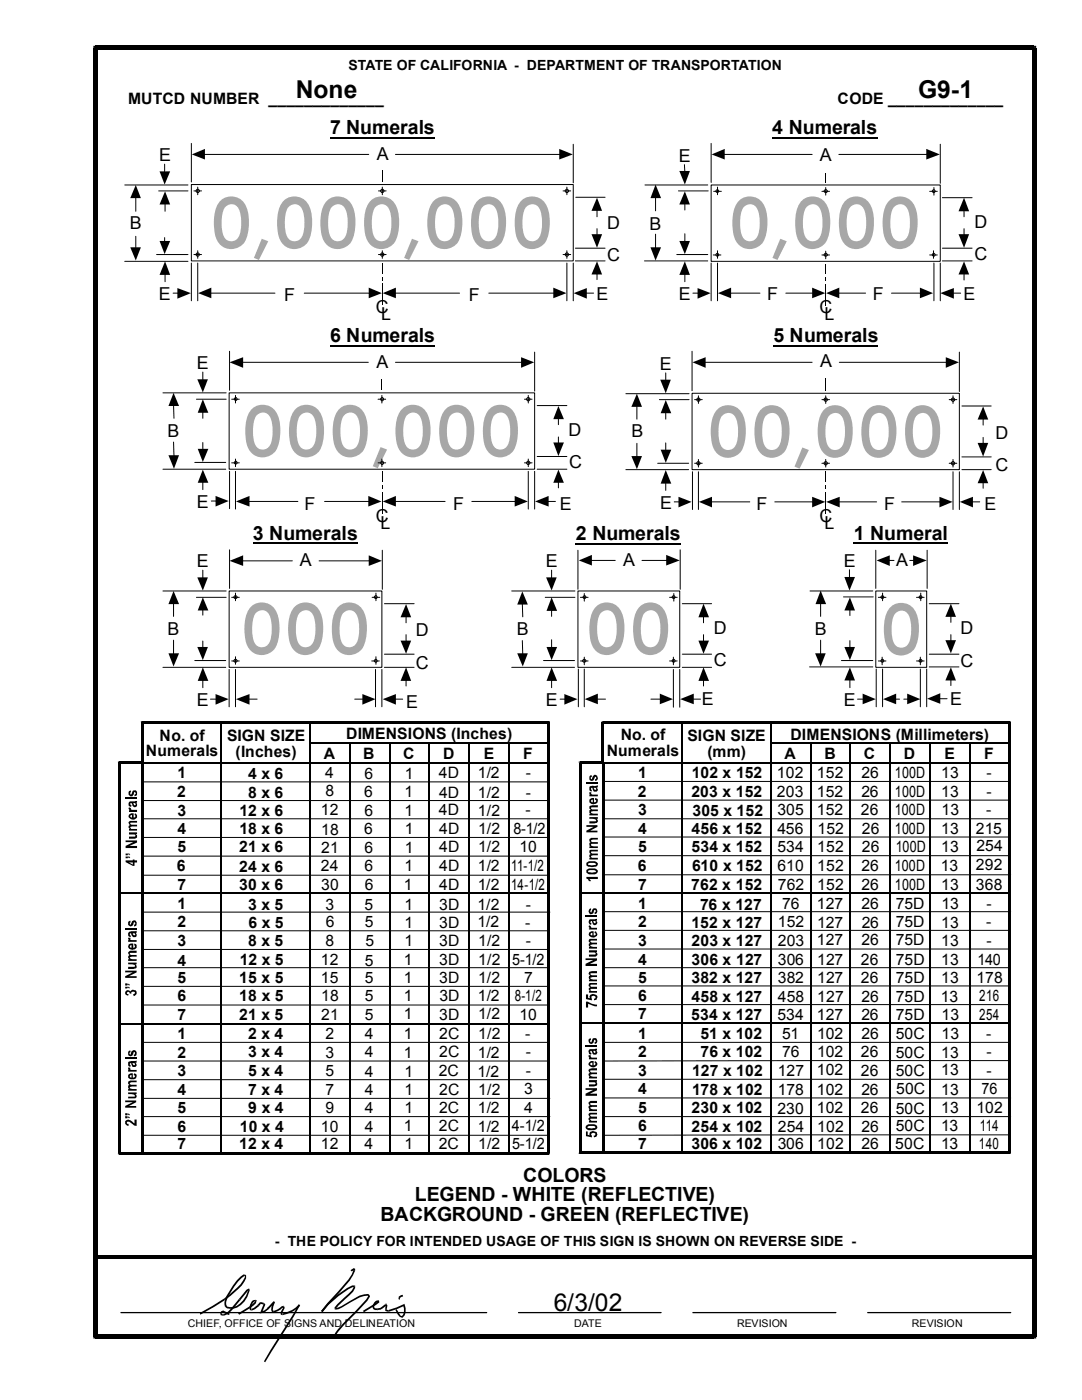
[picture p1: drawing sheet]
<svg xmlns="http://www.w3.org/2000/svg" width="216mm" height="279mm" viewBox="0 0 216 279" stroke-linecap="round" stroke-linejoin="round" font-family="sans-serif">
<g fill="none" stroke="#000" stroke-width=".2">
<path d="M24.9 36.9h12.6M27.1 39.4v2.8M31.7 38.1h5.8M32.9 32.8v1.6M38.2 36.8h76.2v15.3h-76.2zM38.2 28.6v7.7M38.7 38.1h1.5M39.5 37.3v1.6M40.7 30.8h32.9M75.5 38.1h1.5M76.3 37.3v1.6M76.3 34.1v2.2"/>
<path d="M78.9 30.8h32.9M112.4 38.1h1.5M113.1 37.3v1.6M114.4 28.8v7.7M114.9 39.4h5.8M128.7 36.9h12.5M130.8 39.4v2.7M135.4 38.1h5.9M136.6 32.9l.1 1.5M141.9 36.9h45.7v15.3h-45.7zM141.9 28.6v7.8M142.4 38.2h1.5"/>
<path d="M143.2 37.3v1.6M144.4 30.8h17.7M164 38.2h1.5M164.8 37.4v1.5M167.4 30.8h17.6M185.5 38.2h1.5M186.4 37.4v1.5M187.6 28.8v7.8M188 39.5h6M24.9 52.2h12.6M27.1 47.2v2.3M31.2 50.8h6.3"/>
<path d="M32.9 47.4v.9M32.9 40.6v1.6M32.9 54.6v1.6M34.5 58.5h1.1M38.2 52.5v7.5M38.7 50.8h1.5M39.5 52.5v7.5M39.5 50v1.6M42 58.5h12.9M60.7 58.5h13M75.5 50.8h1.5M76.3 50v1.6"/>
<path d="M76.3 52.5v2M76.3 56.6v4.3M78.8 58.5h12.9M97.5 58.5h13.1M112.4 50.8h1.5M113.1 52.5v7.5M113.1 50v1.6M114.4 52.5v7.5M114.8 49.5h5.9M114.8 52.1h5.9M116.9 58.5h1.5M119.1 41.9v1.4"/>
<path d="M119.1 45.6v1.3M119.1 54.6v1.2M128.6 52.1h12.6M130.8 46.7v2.8M135 50.8h6.2M136.7 54.6v1.6M136.7 40.6v1.3M136.7 46.7v1.6M138.3 58.5h1.1M141.9 52.5v7.5M142.3 50.9h1.5M143.2 50v1.6"/>
<path d="M143.2 52.5v7.5M145.7 58.5h5.9M156.8 58.5h5.4M164 50.9h1.5M164.8 50.1v1.5M164.8 56.7v4.3M167.3 58.5h5.4M177.9 58.5h5.8M185.5 50.9h1.5M186.3 50v1.6M186.4 52.5v7.5M187.6 52.5v7.5"/>
<path d="M188 49.5h6M188 52.1h6M190.1 58.5h1.6M192.4 42v1.3M192.4 45.6v1.4M192.4 54.6v1.3M32.5 78.4h12.6M39.2 79.7h5.9M40.5 74.3v1.6M45.7 78.4h61v15.2h-61zM45.8 70.1v7.8M46.2 79.7h1.6"/>
<path d="M47 78.9v1.5M48.3 72.3h25.2M75.4 79.7h1.6M76.2 78.9v1.5M76.2 75.8v2.1M78.9 72.3h25.2M104.6 79.7h1.6M105.4 78.9v1.5M106.7 70.3v7.8M124.9 78.6h12.6M131.6 79.8h5.9M132.8 74.4v1.6"/>
<path d="M138.1 78.5h53.3v15.2h-53.3zM138.1 70.1v7.9M138.6 79.8h1.5M139.4 79v1.5M140.6 72.3h21.5M164 79.8h1.5M164.8 75.4v2.6M164.8 79v1.5M167.5 72.3h21.4M189.4 79.8h1.5M190.2 79v1.5M191.4 70.3v7.8"/>
<path d="M32.5 93.6h12.5M34.6 80.9l.1 2.6M34.6 88.2l.1 2.8M38.9 92.3h6.1M40.5 82.2v1.3M40.5 88.3v1.4M40.5 96.2v1.5M42.2 100h1M45.8 94.1v7.4M46.2 92.4h1.6M47 94.1v7.5M47 91.6v1.5"/>
<path d="M75.4 92.4h1.6M76.2 91.6v1.5M76.3 94.1v2.1M76.3 98.3v4.2M104.6 92.4h1.6M105.4 94.1v7.5M105.4 91.6v1.5M106.7 94.1v7.5M107.2 91.1h5.9M107.2 93.6h5.9M107.2 80.9h5.9M111.4 83.5v1.3"/>
<path d="M111.4 87.2v1.3M111.4 96.2v1.2M124.9 93.7h12.5M127.1 81v2.7M127.1 88.5v2.7M131.2 92.5h6.2M132.8 96.3v1.6M132.8 82.3v1.4M132.8 88.4v1.5M138.2 94.1v7.6M138.6 92.5h1.5M139.4 94.1v7.6"/>
<path d="M139.4 91.7v1.5M164 92.5h1.5M164.8 94.1v2.1M164.8 98.3v4.2M164.8 91.7v1.5M189.4 92.5h1.5M190.2 94.1v7.6M190.2 91.7v1.5M191.4 94.1v7.6M191.9 93.7h5.9M191.9 91.2h5.9M191.9 81h5.9"/>
<path d="M196.2 83.6v1.2M196.2 87.3v1.3M196.2 96.3v1.2M32.5 117.9h12.6M39.2 119.2h5.9M40.5 113.8v1.6M45.7 117.9h30.5v15.3h-30.5zM45.8 109.7v7.7M46.2 119.2h1.6M47 118.4v1.5M48.3 111.9h10M49.5 100.1h9.9"/>
<path d="M63.7 111.9h10M64.8 100.1h8.9M74.3 119.2h1.5M75 118.4v1.5M76.3 109.8v7.8M78.8 100.1h10M94.1 100.1h8.8M102.1 117.9h12.6M108.8 119.2h5.9M109.3 100.1h1.5M110.1 113.8v1.6M115.3 109.8v7.8"/>
<path d="M115.3 117.9h20.3v15.3h-20.3zM115.8 119.2h1.5M116.6 118.4v1.6M117.9 111.8h4.9M128.1 111.8h5M133.6 119.2h1.5M134.5 118.4v1.6M134.5 100.2h1.1M135.7 109.7v7.9M141.9 100.2h7.7M154.6 100.2h7.6M161.6 117.9h12.6"/>
<path d="M167.4 100.2h7.5M168.3 119.1h5.9M169.5 113.7v1.6M174.8 117.9h10.1v15.3h-10.1zM174.8 109.8v7.6M175.3 119.2h1.5M176.1 118.4v1.5M177.4 111.8h1M179.9 100.2h7.7M181.5 111.8h.9M182.9 119.2h1.5M183.7 118.4v1.5"/>
<path d="M185 109.8v7.6M194 100.2h1.5M32.5 133.2h12.5M34.6 120.4v2.6M34.6 127.8v2.8M38.9 131.8h6.1M40.5 121.7v1.1M40.5 127.9v1.4M40.5 135.7v1.5M42 139.5h1.2M45.7 133.6v7.5M46.2 131.9h1.6"/>
<path d="M47 133.6v7.5M47 131.1v1.5M49.5 139.5h1.8M70.8 139.5h1.7M74.2 131.9h1.5M74.9 133.6v7.5M75 131.1v1.5M76.2 133.6v7.5M76.7 120.5h5.9M76.7 133.2h5.9M76.7 130.6h5.9M78.8 139.5h1.5"/>
<path d="M81 123v1.3M81 126.7v1.3M81 135.6v1.3M102.1 133.2h12.5M104.2 120.5l.1 2.6M104.2 127.8l.1 2.8M108.5 131.8h6.1M110.1 135.6v1.6M110.1 121.7v1.3M110.1 127.7v1.6M111.8 139.5h1M115.4 133.5v7.6"/>
<path d="M115.8 131.9h1.5M116.6 131.1v1.6M116.6 133.5v7.6M119.1 139.5h1.7M129.9 139.5h1.9M133.6 131.9h1.5M134.4 131.1v1.6M134.4 133.6v7.5M135.6 133.6v7.5M136.1 130.6h5.9M136.1 120.5h5.9M136.1 133.2h5.9"/>
<path d="M138.2 139.5h1.6M140.4 126.7v1.3M140.4 135.7v1.2M140.4 123v1.3M161.5 133.1h12.7M163.7 120.4v2.6M163.7 127.8v2.8M167.9 131.8h6.3M169.6 135.6v1.6M169.6 121.7v1.2M169.6 127.8v1.5M171.1 139.5h1.2"/>
<path d="M174.8 133.5v7.6M175.3 131.9h1.5M176 131.1v1.6M176.1 133.5v7.6M178.6 139.5h.9M180.3 139.5h.9M182.9 131.9h1.5M183.6 131.1v1.6M183.6 133.5v7.6M184.9 133.5v7.6M185.4 130.6h5.9M185.4 120.5h5.9"/>
<path d="M185.4 133.1h5.9M187.5 139.4h1.5M189.7 122.9v1.3M189.7 126.7v1.2M189.7 135.6v1.2M28.3 156h81.2M28.4 159.8h81.2M120.2 156h81.2M120.3 159.7h81.2M28.4 174.7h81.2M28.4 170.9h81.2M28.4 167.1h81.2"/>
<path d="M28.4 163.4h81.2M120.3 163.4h81.2M120.3 174.6h81.4M120.3 170.8h81.2M120.3 167h81.2M28.4 185.8h81.2M28.4 182h81.3M28.4 189.5h81.1M28.4 193.1h81M28.4 196.9h81M120.3 185.7h81.2M120.4 181.9h81.3"/>
<path d="M120.4 193.1h80.9M120.4 196.8h80.9M120.5 189.4h80.9M28.4 215.5h81M28.4 200.6h81.1M28.4 208h81M28.4 211.8h81.1M28.4 219.2h81.3M120.3 215.4h81M120.3 200.5h81.1M120.4 208h80.9M120.5 219.1h81.2"/>
<path d="M201.4 211.7l-81 .1M28.4 222.8h81.3M28.4 226.6h81.2M120.4 222.8h81.3M201.6 226.5l-81.2 .1"/>
<circle cx="39.5" cy="38.1" r=".33"/>
<circle cx="76.3" cy="38.1" r=".33"/>
<circle cx="113.1" cy="38.1" r=".33"/>
<circle cx="143.1" cy="38.1" r=".29"/>
<circle cx="164.8" cy="38.1" r=".31"/>
<circle cx="186.3" cy="38.1" r=".29"/>
<circle cx="39.5" cy="50.8" r=".33"/>
<circle cx="76.3" cy="50.8" r=".33"/>
<circle cx="113.1" cy="50.8" r=".33"/>
<circle cx="143.1" cy="50.8" r=".29"/>
<circle cx="164.8" cy="50.8" r=".31"/>
<circle cx="186.3" cy="50.8" r=".29"/>
<circle cx="47" cy="79.6" r=".29"/>
<circle cx="76.2" cy="79.7" r=".31"/>
<circle cx="105.4" cy="79.7" r=".33"/>
<circle cx="139.4" cy="79.8" r=".33"/>
<circle cx="164.8" cy="79.8" r=".33"/>
<circle cx="190.2" cy="79.8" r=".33"/>
<circle cx="47" cy="92.3" r=".29"/>
<circle cx="76.2" cy="92.4" r=".31"/>
<circle cx="105.4" cy="92.4" r=".33"/>
<circle cx="139.4" cy="92.5" r=".33"/>
<circle cx="164.8" cy="92.5" r=".33"/>
<circle cx="190.2" cy="92.5" r=".33"/>
<circle cx="47" cy="119.2" r=".31"/>
<circle cx="75" cy="119.2" r=".29"/>
<circle cx="116.6" cy="119.2" r=".29"/>
<circle cx="134.4" cy="119.2" r=".29"/>
<circle cx="176.1" cy="119.2" r=".29"/>
<circle cx="183.7" cy="119.2" r=".29"/>
<circle cx="47" cy="131.9" r=".31"/>
<circle cx="75" cy="131.9" r=".29"/>
<circle cx="116.6" cy="131.9" r=".31"/>
<circle cx="134.4" cy="131.9" r=".29"/>
<circle cx="176.1" cy="131.9" r=".29"/>
<circle cx="183.7" cy="131.9" r=".29"/>
</g>
<g fill="#000">
<path d="M27.1 36.9l1 2.6h-2.1z" fill-rule="evenodd"/>
<path d="M31.8 34.2h2.2l-1.1 2.6z" fill-rule="evenodd"/>
<path d="M38.3 30.8l2.6-1.1v2.1z" fill-rule="evenodd"/>
<path d="M111.6 29.7l2.7 1.1-2.7 1z" fill-rule="evenodd"/>
<path d="M130.8 36.8l1.1 2.7h-2.1z" fill-rule="evenodd"/>
<path d="M135.6 34.1h2.1l-1 2.7z" fill-rule="evenodd"/>
<path d="M142 30.8l2.6-1.1v2.1z" fill-rule="evenodd"/>
<path d="M184.8 29.7l2.7 1.1-2.7 1z" fill-rule="evenodd"/>
<path d="M26 49.4h2.1l-1 2.6z" fill-rule="evenodd"/>
<path d="M31.8 48.1h2.2l-1.1 2.6z" fill-rule="evenodd"/>
<path d="M32.9 38.2l1.1 2.6h-2.2z" fill-rule="evenodd"/>
<path d="M32.9 52.2l1.1 2.7h-2.2z" fill-rule="evenodd"/>
<path d="M35.4 57.5l2.7 1-2.7 1.1z" fill-rule="evenodd"/>
<path d="M39.5 58.5l2.7-1.1v2.1z" fill-rule="evenodd"/>
<path d="M73.6 57.4l2.6 1.1-2.6 1z" fill-rule="evenodd"/>
<path d="M76.4 58.5l2.6-1.1v2.1z" fill-rule="evenodd"/>
<path d="M110.4 57.4l2.6 1.1-2.6 1z" fill-rule="evenodd"/>
<path d="M114.5 58.5l2.6-1v2.1z" fill-rule="evenodd"/>
<path d="M118 46.7h2.1l-1 2.7z" fill-rule="evenodd"/>
<path d="M119.1 52.2l1 2.6h-2.1z" fill-rule="evenodd"/>
<path d="M119.1 39.5l1 2.6h-2.1z" fill-rule="evenodd"/>
<path d="M129.8 49.4h2.1l-1.1 2.6z" fill-rule="evenodd"/>
<path d="M136.7 52.2l1 2.7h-2.1z" fill-rule="evenodd"/>
<path d="M135.6 48.1h2.1l-1 2.6z" fill-rule="evenodd"/>
<path d="M136.7 38.2l1 2.6h-2.1z" fill-rule="evenodd"/>
<path d="M139.2 57.5l2.6 1-2.6 1.1z" fill-rule="evenodd"/>
<path d="M143.3 58.5l2.6-1.1v2.1z" fill-rule="evenodd"/>
<path d="M162.1 57.4l2.6 1.1-2.6 1z" fill-rule="evenodd"/>
<path d="M164.8 58.5l2.7-1.1v2.1z" fill-rule="evenodd"/>
<path d="M183.6 57.4l2.6 1.1-2.6 1z" fill-rule="evenodd"/>
<path d="M187.6 58.5l2.7-1v2.1z" fill-rule="evenodd"/>
<path d="M191.3 46.7h2.1l-1 2.7z" fill-rule="evenodd"/>
<path d="M192.4 52.2l1 2.6h-2.1z" fill-rule="evenodd"/>
<path d="M192.4 39.5l1 2.7h-2.1z" fill-rule="evenodd"/>
<path d="M39.4 75.7h2.1l-1 2.6z" fill-rule="evenodd"/>
<path d="M45.8 72.3l2.7-1v2.1z" fill-rule="evenodd"/>
<path d="M104 71.3l2.6 1-2.6 1.1z" fill-rule="evenodd"/>
<path d="M131.7 75.8h2.2l-1.1 2.7z" fill-rule="evenodd"/>
<path d="M138.2 72.3l2.6-1v2.1z" fill-rule="evenodd"/>
<path d="M188.7 71.3l2.6 1-2.6 1.1z" fill-rule="evenodd"/>
<path d="M34.6 78.4l1.1 2.6h-2.1z" fill-rule="evenodd"/>
<path d="M33.6 90.8h2.1l-1 2.8z" fill-rule="evenodd"/>
<path d="M39.5 89.6h2.1l-1.1 2.6z" fill-rule="evenodd"/>
<path d="M40.5 79.7l1.1 2.7h-2.1z" fill-rule="evenodd"/>
<path d="M40.5 93.7l1.1 2.7h-2.1z" fill-rule="evenodd"/>
<path d="M43 99l2.6 1-2.6 1.1z" fill-rule="evenodd"/>
<path d="M110.4 88.3h2.1l-1.1 2.7z" fill-rule="evenodd"/>
<path d="M111.4 93.7l1.1 2.7h-2.1z" fill-rule="evenodd"/>
<path d="M111.4 81l1.1 2.7h-2.1z" fill-rule="evenodd"/>
<path d="M126 91h2.1l-1 2.6z" fill-rule="evenodd"/>
<path d="M127.1 78.6l1 2.6h-2.1z" fill-rule="evenodd"/>
<path d="M132.8 93.8l1.1 2.7h-2.1z" fill-rule="evenodd"/>
<path d="M131.8 89.7h2.1l-1.1 2.7z" fill-rule="evenodd"/>
<path d="M132.8 79.8l1.1 2.7h-2.1z" fill-rule="evenodd"/>
<path d="M195.1 88.4h2.1l-1 2.7z" fill-rule="evenodd"/>
<path d="M196.2 93.8l1 2.6h-2.1z" fill-rule="evenodd"/>
<path d="M196.2 81.1l1 2.6h-2.1z" fill-rule="evenodd"/>
<path d="M39.4 115.2h2.1l-1 2.7z" fill-rule="evenodd"/>
<path d="M45.8 111.9l2.7-1.1v2.1z" fill-rule="evenodd"/>
<path d="M47.1 100.1l2.7-1.1v2.1z" fill-rule="evenodd"/>
<path d="M73.5 99l2.6 1.1-2.6 1z" fill-rule="evenodd"/>
<path d="M73.6 110.8l2.6 1.1-2.6 1z" fill-rule="evenodd"/>
<path d="M76.4 100.1l2.6-1.1v2.1z" fill-rule="evenodd"/>
<path d="M102.7 99l2.6 1.1-2.6 1z" fill-rule="evenodd"/>
<path d="M106.8 100.1l2.7-1.1v2.1z" fill-rule="evenodd"/>
<path d="M109 115.2h2.1l-1 2.7z" fill-rule="evenodd"/>
<path d="M115.5 111.8l2.6-1.1v2.2z" fill-rule="evenodd"/>
<path d="M132.9 110.7l2.7 1.1-2.7 1.1z" fill-rule="evenodd"/>
<path d="M135.4 99.1l2.6 1.1-2.6 1.1z" fill-rule="evenodd"/>
<path d="M139.4 100.2l2.7-1.1v2.2z" fill-rule="evenodd"/>
<path d="M162.1 99.1l2.6 1.1-2.6 1.1z" fill-rule="evenodd"/>
<path d="M164.8 100.2l2.8-1.1v2.2z" fill-rule="evenodd"/>
<path d="M168.5 115.1h2.1l-1.1 2.8z" fill-rule="evenodd"/>
<path d="M174.9 111.8l2.6-1v2.1z" fill-rule="evenodd"/>
<path d="M182.2 110.8l2.7 1-2.7 1.1z" fill-rule="evenodd"/>
<path d="M187.5 99.1l2.6 1.1-2.6 1.1z" fill-rule="evenodd"/>
<path d="M191.5 100.2l2.6-1.1v2.2z" fill-rule="evenodd"/>
<path d="M33.6 130.4h2.1l-1.1 2.6z" fill-rule="evenodd"/>
<path d="M34.6 117.9l1.1 2.7h-2.1z" fill-rule="evenodd"/>
<path d="M39.4 129.1h2.1l-1 2.6z" fill-rule="evenodd"/>
<path d="M40.5 119.2l1.1 2.6h-2.1z" fill-rule="evenodd"/>
<path d="M40.5 133.2l1.1 2.7h-2.1z" fill-rule="evenodd"/>
<path d="M43 138.5l2.6 1-2.6 1.1z" fill-rule="evenodd"/>
<path d="M47.1 139.5l2.7-1v2.1z" fill-rule="evenodd"/>
<path d="M72.3 138.5l2.6 1-2.6 1.1z" fill-rule="evenodd"/>
<path d="M76.4 139.5l2.6-1v2.1z" fill-rule="evenodd"/>
<path d="M81 120.6l1 2.6h-2.1z" fill-rule="evenodd"/>
<path d="M79.9 127.8h2.1l-1 2.7z" fill-rule="evenodd"/>
<path d="M81 133.2l1 2.7h-2.1z" fill-rule="evenodd"/>
<path d="M104.2 118l1.1 2.6h-2.1z" fill-rule="evenodd"/>
<path d="M103.2 130.4h2.1l-1 2.6z" fill-rule="evenodd"/>
<path d="M110.1 133.2l1.1 2.7h-2.1z" fill-rule="evenodd"/>
<path d="M109.1 129.1h2.1l-1.1 2.6z" fill-rule="evenodd"/>
<path d="M110.1 119.2l1.1 2.7h-2.1z" fill-rule="evenodd"/>
<path d="M112.6 138.5l2.6 1-2.6 1.1z" fill-rule="evenodd"/>
<path d="M116.7 139.5l2.6-1.1v2.1z" fill-rule="evenodd"/>
<path d="M131.7 138.4l2.6 1.1-2.6 1z" fill-rule="evenodd"/>
<path d="M135.7 139.5l2.7-1.1v2.1z" fill-rule="evenodd"/>
<path d="M139.4 127.8h2.1l-1.1 2.7z" fill-rule="evenodd"/>
<path d="M140.4 133.2l1.1 2.7h-2.1z" fill-rule="evenodd"/>
<path d="M140.4 120.5l1.1 2.7h-2.1z" fill-rule="evenodd"/>
<path d="M162.6 130.4h2.2l-1.1 2.6z" fill-rule="evenodd"/>
<path d="M163.7 117.9l1.1 2.7h-2.1z" fill-rule="evenodd"/>
<path d="M169.6 133.2l1 2.6h-2.1z" fill-rule="evenodd"/>
<path d="M168.5 129.1h2.1l-1 2.6z" fill-rule="evenodd"/>
<path d="M169.6 119.2l1 2.6h-2.1z" fill-rule="evenodd"/>
<path d="M172.1 138.4l2.7 1.1-2.7 1z" fill-rule="evenodd"/>
<path d="M176.2 139.5l2.6-1.1v2.1z" fill-rule="evenodd"/>
<path d="M181 138.4l2.6 1.1-2.6 1z" fill-rule="evenodd"/>
<path d="M185 139.4l2.6-1.1v2.2z" fill-rule="evenodd"/>
<path d="M188.6 127.8h2.2l-1.1 2.6z" fill-rule="evenodd"/>
<path d="M189.7 133.2l1.1 2.6h-2.2z" fill-rule="evenodd"/>
<path d="M189.7 120.5l1.1 2.6h-2.2z" fill-rule="evenodd"/>
</g>
<g fill="#000">
<path d="M18.6 9.1h.4v.9l.5-.4h-.9zM19 9.1h187.3v.9h-187.3zM206.3 9.1h.5v.5h-.9l.4 .4zM164.7 34.5h.1v1.9h-.1zM76.2 55.2h.2v.8h-.2zM164.7 55.3h.1v.7h-.1zM164.7 52.7h.1v1.9h-.1zM76.2 96.9h.2v.7h-.2zM164.7 96.9h.1v.7h-.1zM23.5 152h.3v.5l.2-.3h-.5zM23.8 152h4.6v.5h-4.6zM25.7 157.9l.4-.2v.9l.1-.1 .3-.7 .6-.1 .2 .4v.7l-.5 .1v-.3l.3-.3-.2-.2-.1 .1a.72 .72 0 0 1-.8 .7l-.3-.3z"/>
<path d="M28.1 144.2h.5v8h-.5zM28.1 143.9h.3v.5l.2-.2h-.5zM28.4 143.9h81.1v.5h-81.1zM28.4 152l-.3 .2h.5v.3h-.2zM109.5 143.9h.2v.3h-.5l.3 .2zM115.5 152h.2v.5l.3-.3h-.5zM115.7 152h4.6v.5h-4.6zM117.7 154.9l.3-.2 .1 .3-.2 .3 .1 .2 .1-.1a.73 .73 0 0 1 .9-.7l.1 .1 .2 .6-.5 .5-.1-.4 .3-.1v-.3l-.3-.1a.95 .95 0 0 1-.6 .9l-.5-.4zM117.6 158.2h.4l-.1 .1 .3 .3h1.1v.3h-1.7v-.3h.3l-.3-.1zM120.1 143.9h.2v.5l.3-.2h-.5zM120.1 144.2h.5v8h-.5zM120.3 152l-.2 .2h.5v.3h-.3z"/>
<path d="M120.3 143.9h81.1v.5h-81.1zM201.4 143.9h.3v.3h-.5l.2 .2zM25.7 164.1l.2-.3h1.4v.4l-1.3 .1v.1l.2 .2h1.1v.3l-1.3 .1 .2 .4h1.1v.4h-1.6v-.4h.2l-.2-.2v-.3l.2-.2zM25.1 167.7h2.2v.4l-1.5 .7h1.5v.4h-2.2v-.4l1.5-.7h-1.5zM25.7 166.1h1.6v.4h-.2l.2 .2v.4l-.4 .3h-1.2v-.4l1.3-.1v-.3l-.2-.1h-1.1zM25.7 161.1l.5 .2-.1 .2 .2 .1h1v.5h-1.6v-.4h.2l-.2-.3zM117.7 169.7l1.6-.1v.3l-1.4 .1v.2l.3 .1h1.1v.4h-.9l-.5 .2 .2 .3h1.2v.3h-1.7v-.3h.3l-.3-.2v-.4l.3-.2-.3-.2zM117.7 167.4l.2-.2h1.4v.4h-1l-.4 .1v.2l.3 .2h1.1v.3l-1.4 .1v.2l.2 .1 1.2 .1v.3h-1.7v-.3h.3l-.3-.2v-.5l.3-.1-.3-.2zM117.7 160.9l.5-.2h1.1v.4l-1.4 .1v.2l.3 .1h1.1v.4l-1.4 .1v.2l.2 .1 1.2 .1v.3h-1.7v-.3h.3l-.3-.2v-.5l.3-.2-.3-.1zM117 164.7h2.2v.3l-1.4 .8h1.4v.3h-2.2v-.3l1.4-.8h-1.4zM117.6 163.1h1.7v.3h-.3l.3 .3v.3a1.89 1.89 0 0 1-1.7 .3v-.4l1.4-.1-.3-.3-1.1-.1zM117 175h2.3v.4h-1.7l.3 .5h-.4l-.2-.4-.3-.2z"/>
<path d="M25.6 190.1l.4-.4h1.3v.5h-1.4v.2l.3 .2h1.1v.3l-1.4 .1 .2 .3 1.2 .1v.4h-1.7v-.4h.2a.47 .47 0 0 1-.2-.4 .47 .47 0 0 1 .2-.4zM25 198l.3-.4 .8 .3a.65 .65 0 0 1 .6-.4 .65 .65 0 0 1 .6 .5v.4l-.6 .4-.1-.4 .3-.2a.34 .34 0 0 0-.4-.3 .34 .34 0 0 0-.3 .4h-.3l-.2-.3h-.2l-.2 .3 .4 .1-.1 .3-.6-.3zM25.7 183.9l.3-.2 .1 .4-.2 .1v.3h.2a.73 .73 0 0 1 .8-.8h.2a.78 .78 0 0 1-.1 1.1l-.2 .1v-.3l.2-.3-.1-.2h-.1a.88 .88 0 0 1-.7 .8l-.5-.3zM25 193.7h2.3v.4l-1.6 .7h1.6v.4h-2.3v-.4l1.5-.7h-1.5zM25.6 192.1h1.7v.3h-.3l.3 .4v.3l-.6 .3h-1.1v-.4l1.3-.1v-.3l-.1-.1-1.2-.1zM25.6 187.2h.5l-.1 .3 .2 .1h1.1v.4h-1.7v-.4h.2l-.1-.1zM117.7 196.2h1.4v.3h-1.2l-.1 .2 .1 .2h1.2v.5h-1.2l-.1 .1 .2 .3h1.1v.3h-1.6v-.3h.3l-.4-.4 .4-.4-.4-.4zM117.7 193.9l1.4-.1v.4h-1.2l-.1 .2 .3 .2h1v.4h-.8l-.5 .2 .1 .1 .5 .2h.7v.3h-1.6v-.3h.3l-.4-.4 .4-.5-.4-.3zM117.7 187.4h1.4v.3h-1.2l-.1 .2 .3 .2h1v.4h-.8l-.4 .1-.1 .1a1.41 1.41 0 0 0 1.3 .3v.3h-1.6v-.3h.3l-.4-.4 .1-.3 .3-.1-.4-.4zM116.9 198.5h.4v.6l.4 .1a.67 .67 0 0 1 .2-.7 .67 .67 0 0 1 .8 0 .6 .6 0 0 1 .5 .6 .6 .6 0 0 1-.7 .5v-.3l.4-.2-.2-.3-.3-.1-.4 .2 .1 .7-1.2-.2zM117.6 181.4l.3-.1-.1 .6 .1 .2 .1-.1a.67 .67 0 0 1 1-.6l.2 .5-.2 .4-.3 .2-.1-.4 .3-.2v-.2l-.2-.1-.2 .1-.1 .4a.54 .54 0 0 1-.7 .3 .54 .54 0 0 1-.2-.8zM116.8 191.3h2.3v.4l-1.4 .7h1.4v.4h-2.3v-.4l1.6-.8h-1.6z"/>
<path d="M117.5 189.7h1.6v.3h-.2l.3 .3v.3l-.4 .3h-1.3v-.4l1.4-.1-.3-.3h-1.1zM117.5 184.7l.4 .1v.1l.2 .3h1v.3h-1.6v-.2h.3l-.4-.4zM25.7 215.8l.3-.2h1.3v.4h-1.1l-.3 .2v.1l.3 .2h1.1v.3l-1.4 .1v.3l.2 .1h1.2v.4h-1.7v-.4h.2l-.2-.1v-.5l.2-.2-.2-.2zM25.7 209.8l.3-.2 .1 .4-.3 .1 .2 .4a.77 .77 0 0 1 1.1-.8l.2 .3v.4l-.1 .3-.4 .1-.1-.3 .2-.1v-.4h-.2a.95 .95 0 0 1-.6 .8l-.5-.3zM25.6 218h1.7v.4h-.3l.3 .3v.2l-.3 .3h-1.4v-.3l1.3-.1-.2-.4h-1.1zM25.6 213.1h.4v.3l.2 .1h1.1v.4h-1.7v-.4h.2l-.2-.1zM116.9 199.9h.4l.8 .4 1 .2v.3h-.4l-1.4-.5v.8h-.4zM117.4 213.5a1.89 1.89 0 0 1 1.7-.3v.4l-1.3 .1v.2l.2 .1h1.1v.4h-.9l-.4 .1v.1a1.41 1.41 0 0 0 1.3 .3v.3h-1.6v-.3h.2a.45 .45 0 0 1-.2-.7l.2-.1zM117.5 207.3l.4-.1v.3l-.1 .1v.3l.1 .1 .4-.7h.7l.2 .5-.2 .4-.3 .2-.1-.4 .3-.2-.3-.3a.88 .88 0 0 1-.7 .9 .7 .7 0 0 1-.4-1.1zM116.8 217.2h2.3v.4l-1.4 .7h1.4v.4h-2.3v-.4l1.6-.8h-1.6zM117.5 215.6h1.6v.3h-.2a.5 .5 0 0 1 .2 .6 .5 .5 0 0 1-.6 .3h-1v-.4h1.2l.2-.2-.3-.2h-1.1zM117.4 210.7h.5v.1l.2 .3h1v.3h-1.6v-.3h.2l-.2-.1z"/>
<path d="M23.5 152.2h.5v77.9h-.5zM23.8 229.9h85.7v.5h-85.7zM23.5 230.1h.5l-.2-.2v.5h-.3zM25 223.8l.3-.3a1.59 1.59 0 0 1 1.5 .7v-.8h.5v1.3l-.5-.1a1.59 1.59 0 0 0-1.4-.7l-.1 .3 .4 .1v.4l-.4-.1-.3-.3zM25 219.6h2.2v.4l-1.5 .7h1.5v.4h-2.2v-.4l1.5-.7h-1.5zM28.2 152.2h.5v77.8h-.5zM109.2 144.2h.5v85.9h-.5zM109.5 229.9l-.3 .2h.5v.3h-.2zM115.5 152.2h.5v77.8h-.5zM115.5 230h.5l-.3-.2v.5h-.2zM115.7 229.8h85.7v.5h-85.7zM117.4 222.3l.3-.2h1.4v.3l-1.3 .1v.2l.2 .1h1.1v.5l-1.3 .1 .2 .3h1.1v.3h-1.6v-.3h.2l-.3-.3v-.2l.3-.3z"/>
<path d="M117.4 220l.5-.3h1.2v.4l-1.3 .1v.2l.2 .2h1.1v.3l-1.3 .1 .2 .3 1.1 .1v.3h-1.6v-.3h.2l-.3-.3v-.3l.3-.2zM116.9 225.8h.4v.7l.4 .1a.58 .58 0 0 1 0-.7 .58 .58 0 0 1 .7-.2 .74 .74 0 0 1 .8 .7l-.2 .4-.5 .2-.1-.3 .4-.2a.43 .43 0 0 0-.4-.4 .43 .43 0 0 0-.5 .3l.2 .6-1.2-.3zM120.1 152.2h.6v77.8h-.6zM201.2 144.2h.5v85.8h-.5zM201.4 229.8l-.2 .2h.5v.3h-.3zM19 250.5h187.3v.7h-187.3zM48.9 254.5h.2a3.7 3.7 0 0 1-1.5 2.7l-2.6 2.2-.3-.2a13 13 0 0 0 4.2-4.3zM44.7 259.2l.3 .2zM47.7 259.2l.2 .3-1.6 2-.7 .7-.8 .4-.2-.3 .7-.3 .8-.8zM47.7 259.2l.2 .3zM48 254.8l.6-.5 .4 .1v.3l-.1-.1a10.1 10.1 0 0 0-3.8 5.2l.1 .8-.3 .1-.1-.9a12.9 12.9 0 0 1 3.2-5zM48.9 254.5h.2l-.1-.1v.3z"/>
<path d="M49.2 257.4l.5-.3 .2 .5h-.4l.2-.2-.3 .2-1.5 1.9-.2-.3zM49.5 257.5l.4 .1h-.1zM50.2 259.8l.3-.3 .4-.1 .2 .3a1.23 1.23 0 0 0-.9 1.5l-.1 .3h-.2l-.1-.4 .1-.7zM50.9 259.4l.2 .3h-.3l.3-.3zM51.8 259.9l.2-.1-.1 .4h.2zM52 259.8l.7 .2-.1 .3-.7-.1zM54.5 259.8h.4h-.4l.3 .2zM54.5 259.8h.4l-.5 1.6 .3 .3-.3 .3-.3-.6zM69.9 253.5l.7-.4 .3 .1v.4h-.4v-.4l.2 .2-.5 .3zM70.7 256.5h.2v.2h-.4l.2 .2zM70.5 253.5l.4 .1-1.1 2-5.5 6.3-.2-.3 5.4-6.2 .7-1.1zM70.5 253.5l.4 .1z"/>
<path d="M70.5 256.7h.4v.3a14 14 0 0 1-3.3 3.5l-.5 .5v.2h-.3l-.1-.2a12.1 12.1 0 0 1 2.8-2.8l.7-.6zM73.5 258.2l.3 .5-.5 .9-2 2.2a18.9 18.9 0 0 0-4.4 4.9l-.3-.2 .7-1.1 5.8-6.1 .4-.6zM73.5 258.2l-.1 .4zM75.3 259.5h.1l.1 .3zM74.7 259.9l.6-.4 .2 .3a1.08 1.08 0 0 0-.7 1.2l.5 .1v.4a.73 .73 0 0 1-.8-.2 .73 .73 0 0 1-.2-.8zM79.6 258.7l.2 .2v.5l-.3-.2zM79.6 258.7l.7-.3 .1 .3-.6 .3zM79.6 258.7l.2 .3zM18.6 9.6h.9v257.1h-.9zM19 266.3h187.3v.8h-187.3zM18.6 266.7h.9l-.5-.4v.8h-.4zM39.9 262l4.8-2.8 .3 .2-5 3z"/>
<path d="M44.5 261.5l1.3 .6-.1 .4-1.3-.6zM44.5 261.5l-.1 .4zM44.1 261.7l.4-.2v.4l-.3 .1 .2 .3h.3v.3l-.7-.1-.1-.5zM44.6 262.3l.2 .3zM44.9 260.7l.2-.2 .1 .1zM45.1 260.5a2 2 0 0 0 2.7-.3l.7-.7 .6-.9 .4-1.1 .3 .1a4.1 4.1 0 0 1-3.9 3.6l-.6-.1-.4-.3zM47.5 262.1l2.2-1.3 .3 .2-2.2 1.4zM49.7 260.8l1.3-1.1h-.2l.3-.3 .1 .1-.1 .6-.5 .4-.6 .5zM49.7 260.8l.3 .2zM50.2 261.2l.1 .3h-.2zM50.2 261.2l1.2-.8 .2 .3-1.3 .8zM51.8 259.9l.3 .3-.5 .5-.2-.3z"/>
<path d="M51.4 260.4l.2 .3zM52 261.8l.3 .1-.1-.2v.3l-.4 .1zM52.2 261.7l.5-.2 .8-.6 .1 .4-.8 .6-.6 .1zM52.7 260v.1l-.2 .2zM52.7 260.1l.2 .3-.6 1.5-.3-.1 .5-1.5zM54.5 259.8l.3 .2-1.2 1.3-.3-.3zM53.3 261l.2-.1 .1 .4zM54.6 261.6l.1 .4h-.2zM54.6 261.6l2-1v.3l-.3 .1-.9 .7-.7 .3zM56.4 262.1l-.1 .4zM56.4 262.1a5.6 5.6 0 0 0 3.2-1.8l.3 .3a6.1 6.1 0 0 1-3.5 1.9zM56.6 260.6l.1 .2-.3 .1h.2z"/>
<path d="M56.4 260.9l.3-.1 .1 .2-.5 1v.5l-.3-.1v-.4l.5-1zM59.6 260.3l.3 .3zM59.6 260.3l.3 .2-1.3 2.3-5.7 9.1-.2-.2 1.2-2.2zM65.3 260.2l2-1.8 2-1.4 1-.5h.4v.4h-.3a18 18 0 0 0-6.1 5l-.2-.3zM64.1 261.6l.2 .3zM67 261v.4h-.2v-.2h.3zM67 261l1.1-.3 3.6-2.1 1.8-.4v.4l-1.7 .3-4.2 2.4-.6 .1zM72.4 261.6l3-1.9 .2 .1h-.2v-.3h.2l.1 .4-.7 .5-2.4 1.5zM75.3 261.1l.6-.1 1-.7 .2 .2-1.2 .9-.6 .1zM75.3 261.1v.4zM77 260.1l.1 .2-.2 .2h.2l-.2-.2zM77.1 260.3l.2 .2-.2 .9 .4 .1-.1 .3-.5-.2v-1.1z"/>
<path d="M77.5 261.5l.1 .3h-.2zM77.5 261.5l3.1-1.2 .1 .3-1.5 .7-1.6 .5zM78.9 261.5l.3-.2 .7 1.3 .4 .1-.1 .3-.4-.2-.5-.5zM80.1 262.7h.2l-.1 .3 .1 .1v-.1zM80.6 260.3l.1-.1 .1 .2-.4 .1 .3 .1zM80.4 260.5l.4-.1a2.24 2.24 0 0 1-.5 2.6l-.2-.3a1.81 1.81 0 0 0 .3-2.2zM205.9 9.6h.9v257.1h-.9zM206.3 266.3l-.4 .4h.9v.4h-.5z"/>
<path d="M117.8 156.9h.9l.6-.2v.4h-.3l.3 .6-.3 .3h-.5l-.3-.8h-.2v.8l-.3-.2-.1-.7zM118.4 157.2l.2 .4h.4v-.3z"/>
<path d="M117.8 159.4l.7-.1v.8h.2l.3-.2v-.1l-.3-.2 .1-.3h.2a.63 .63 0 0 1 .1 1l-.3 .1a.81 .81 0 0 1-.9 0 .81 .81 0 0 1-.3-.8zM117.9 159.8v.1l.4 .2v-.5z"/>
<path d="M25.1 170.3h.7l.2 .3-.2 .1-.1-.2h-.2v.2h-.4zM25.1 170.9h.7l.2 .3-.2 .1-.3-.2v.2h-.4z"/>
<path d="M25.9 159.9h1.4v.3h-.1l.1 .6-.4 .3a.88 .88 0 0 1-.7-.8l-.2 .1 .1 .3h.1v.3l-.5-.1v-.6zM26.6 160.3l.2 .4h.2v-.3z"/>
<path d="M25.7 162.6l.5-.3h.5v.9h.1l.2-.2v-.3l-.2-.1 .1-.3 .2 .1a.76 .76 0 0 1-.1 1.1 .76 .76 0 0 1-1.1-.2l-.2-.2zM26 162.8l.1 .3 .2 .1v-.6z"/>
<path d="M25.1 171.7h1.4v-.2h.3v.2h.5v.4h-.5v.7h-.3l-1.4-.8zM25.7 172.1l.8 .5v-.5z"/>
<path d="M117 173.7l.6-.4h1.1l.6 .4a.68 .68 0 0 1-.6 .8l-1.4-.1-.3-.2zM117.3 173.8l.1 .3 .7 .1 .7-.1 .2-.2-.5-.2h-.8z"/>
<path d="M117 172.2l.6-.3h1.1l.6 .4a.57 .57 0 0 1-.6 .7l-.6 .1a1.13 1.13 0 0 1-1.1-.4zM117.3 172.4l.1 .2 .7 .1 .7-.1 .2-.1-.5-.3h-.8z"/>
<path d="M25 196.3h.7l.2 .3-.2 .1v-.2h-.3v.2h-.4zM25 196.9h.7l.2 .3-.2 .1v-.2h-.3v.2h-.4z"/>
<path d="M25.8 185.9l1.5-.1v.4h-.2l.2 .6-.3 .2a.73 .73 0 0 1-.8-.7l-.3 .1 .2 .6-.4-.1-.1-.6zM26.5 186.3l.3 .4 .2-.2-.2-.2z"/>
<path d="M25.7 188.5l.9-.2v.8h.2l.1-.1v-.3l-.1-.1v-.3l.5 .3v.5a.93 .93 0 0 1-1 .5 .93 .93 0 0 1-.7-.8zM25.9 188.8v.2l.3 .1v-.5z"/>
<path d="M117.7 183.5l1.4-.1v.3h-.1l.2 .4-.2 .4-.3 .2-.3-.1-.3-.8h-.2l-.1 .3 .2 .1-.1 .4-.2-.1-.3-.5zM118.4 183.8l.1 .4h.3l.1-.3z"/>
<path d="M117.7 186l.7-.2v.9l.5-.2v-.1l-.3-.2 .1-.4 .3 .1 .2 .5a.86 .86 0 0 1-.9 .7 .86 .86 0 0 1-.8-.7zM117.8 186.4l.4 .3v-.5z"/>
<path d="M25.7 211.8l1.6-.1v.4h-.3l.3 .6-.3 .2h-.5l-.3-.7h-.2v.7l-.3-.1-.1-.8zM26.4 212.2l.2 .3h.3v-.2z"/>
<path d="M25.7 214.4l.8-.2v.9h.2l.2-.2v-.2l-.2-.2 .1-.3 .2 .1a.63 .63 0 0 1 .1 .9l-.3 .2h-.7l-.4-.2-.1-.1v-.6zM25.9 214.7v.2l.3 .2v-.6z"/>
<path d="M117.7 209.4l1.4-.1v.3h-.1l.2 .5-.3 .4a.73 .73 0 0 1-.9-.8l-.2 .1 .1 .3h.1l-.1 .4-.4-.2v-.2a.52 .52 0 0 1 .2-.7zM118.4 209.7l.1 .4 .4-.1-.2-.3z"/>
<path d="M117.7 211.9l.2-.1h.5v.8h.2l.3-.3-.3-.2 .1-.3a.67 .67 0 0 1 .4 .8 .67 .67 0 0 1-.8 .4 .88 .88 0 0 1-.9-.7zM117.8 212.3l.1 .2 .3 .1v-.5z"/>
<path d="M25 222.2l.7 .1 .2 .2-.2 .1-.3-.2v.2h-.4zM25 222.8h.7l.2 .3-.2 .1-.3-.2v.2h-.4z"/>
<path d="M116.9 224.7l.2-.2a1.95 1.95 0 0 1 1.9 0l.1 .2a.6 .6 0 0 1-.6 .9h-1.1l-.3-.2-.3-.4zM117.2 225l.1 .1 .7 .1 .8-.2-.1-.2-.3-.1h-.8z"/>
</g>
<g fill="none" stroke="#000" stroke-width=".34">
<path d="M65.9 27.5h20.9M154.1 27.6h21M65.9 69.1h20.9M154.3 69h21M50.5 108.5h20.9M114.9 108.5h21M170.3 108.5h18.8M25.1 159.3h2.2M28.1 152.3h81.3M44.2 144.3v85.7M61.9 148.3h47.6M61.9 143.8v86.2"/>
<path d="M69.9 148.3v81.7M77.7 148.3v81.7M85.6 148.3v81.7M93.6 148.3v81.7M101.6 148.3v81.7M117 156.3h2.2M120.1 152.3h81.2M136.1 144.3v85.7M153.8 148.3h47.6M153.8 144v86M161.8 148.3v81.7M169.7 148.3v81.7"/>
<path d="M177.6 148.3v81.7M185.6 148.2v81.8M193.5 148.3v81.7M23.8 178.3h85.7M115.7 178.3h85.6M25 185.3h2.3M116.8 182.9h2.3M23.8 204.3h85.6M25 211.2h2.2M115.7 204.2h85.6M116.8 208.8h2.3"/>
</g>
<path d="M24.1 262h73M103.5 262h28.4M138.3 262h28.5M173.1 262h28.6" fill="none" stroke="#000" stroke-width=".25"/>
<g font-size="15.2" fill="#a8a6a6">
<text x="41.8" y="49.5">0,000,000</text>
<text x="145.3" y="49.5">0,000</text>
<text x="48.1" y="91.1">000,000</text>
<text x="141" y="91.2">00,000</text>
<text x="47.9" y="130.6">000</text>
<text x="116.8" y="130.6">00</text>
<text x="175.5" y="130.6">0</text>
</g>
<g font-size="4.9">
<text x="59" y="19.6">None</text>
<text x="183.2" y="19.5">G9-1</text>
<text x="110.5" y="261.6">6/3/02</text>
</g>
<g font-size="3.9">
<text x="65.9" y="26.8">7 Numerals</text>
<text x="154.1" y="26.8">4 Numerals</text>
<text x="65.9" y="68.3">6 Numerals</text>
<text x="154.3" y="68.3">5 Numerals</text>
<text x="50.5" y="107.8">3 Numerals</text>
<text x="114.9" y="107.8">2 Numerals</text>
<text x="170.3" y="107.8">1 Numeral</text>
<text x="82.8" y="239.7">LEGEND - WHITE (REFLECTIVE)</text>
<text x="104.4" y="235.8">COLORS</text>
<text x="75.9" y="243.6">BACKGROUND - GREEN (REFLECTIVE)</text>
</g>
<g font-size="3.6">
<text x="31.7" y="32.1">E</text>
<text x="75.2" y="32">A</text>
<text x="135.5" y="32.3">E</text>
<text x="163.6" y="32.1">A</text>
<text x="25.9" y="45.7">B</text>
<text x="121.2" y="45.6">D</text>
<text x="129.6" y="45.9">B</text>
<text x="194.5" y="45.6">D</text>
<text x="121.2" y="52.1">C</text>
<text x="194.5" y="52">C</text>
<text x="31.7" y="59.8">E</text>
<text x="119" y="59.9">E</text>
<text x="135.5" y="59.9">E</text>
<text x="153.1" y="59.8">F</text>
<text x="174.2" y="59.8">F</text>
<text x="192.3" y="59.9">E</text>
<text x="56.7" y="60">F</text>
<text x="75" y="62.5">C</text>
<text x="76" y="63.8">L</text>
<text x="93.6" y="60.1">F</text>
<text x="163.5" y="62.5">C</text>
<text x="164.5" y="63.9">L</text>
<text x="39.3" y="73.7">E</text>
<text x="75.1" y="73.5">A</text>
<text x="131.7" y="73.8">E</text>
<text x="163.7" y="73.3">A</text>
<text x="33.4" y="87.3">B</text>
<text x="113.5" y="87">D</text>
<text x="126" y="87.3">B</text>
<text x="198.6" y="87.5">D</text>
<text x="113.5" y="93.5">C</text>
<text x="198.6" y="94.1">C</text>
<text x="39.3" y="101.3">E</text>
<text x="60.8" y="101.7">F</text>
<text x="90.4" y="101.7">F</text>
<text x="111.7" y="101.7">E</text>
<text x="131.7" y="101.5">E</text>
<text x="151" y="101.8">F</text>
<text x="176.4" y="101.8">F</text>
<text x="196.4" y="101.8">E</text>
<text x="75" y="104.1">C</text>
<text x="75.9" y="105.6">L</text>
<text x="163.5" y="104.2">C</text>
<text x="164.5" y="105.7">L</text>
<text x="39.3" y="113.1">E</text>
<text x="59.9" y="113">A</text>
<text x="108.9" y="113.2">E</text>
<text x="124.4" y="112.9">A</text>
<text x="168.4" y="113.1">E</text>
<text x="178.8" y="113">A</text>
<text x="33.4" y="126.7">B</text>
<text x="83" y="126.9">D</text>
<text x="103.1" y="126.7">B</text>
<text x="142.4" y="126.5">D</text>
<text x="162.6" y="126.7">B</text>
<text x="191.7" y="126.6">D</text>
<text x="83" y="133.4">C</text>
<text x="142.4" y="133">C</text>
<text x="191.7" y="133.1">C</text>
<text x="39.3" y="141">E</text>
<text x="81" y="141.2">E</text>
<text x="108.9" y="140.8">E</text>
<text x="140" y="140.7">E</text>
<text x="168.4" y="140.8">E</text>
<text x="189.6" y="140.7">E</text>
</g>
<g font-size="3.1">
<text x="25.6" y="20.7">MUTCD NUMBER _____________</text>
<text x="167.1" y="20.7">CODE _____________</text>
<text x="31.8" y="147.8">No. of</text>
<text x="45.3" y="147.9">SIGN SIZE</text>
<text x="69.1" y="147.6">DIMENSIONS (Inches)</text>
<text x="123.9" y="147.7">No. of</text>
<text x="137.2" y="147.9">SIGN SIZE</text>
<text x="157.7" y="147.7">DIMENSIONS (Millimeters)</text>
<text x="29.1" y="151">Numerals</text>
<text x="35.4" y="155.3">1</text>
<text x="47" y="151.1">(Inches)</text>
<text x="49.5" y="155.4">4 x 6</text>
<text x="64.6" y="151.5">A</text>
<text x="64.9" y="155.4">4</text>
<text x="72.5" y="151.6">B</text>
<text x="72.7" y="155.4">6</text>
<text x="80.4" y="151.6">C</text>
<text x="80.8" y="155.4">1</text>
<text x="87.6" y="155.4">4D</text>
<text x="88.4" y="151.6">D</text>
<text x="95.3" y="155.4">1/2</text>
<text x="96.5" y="151.5">E</text>
<text x="104.4" y="151.4">F</text>
<text x="104.9" y="155.4">-</text>
<text x="121.1" y="151">Numerals</text>
<text x="127.3" y="155.3">1</text>
<text x="138" y="155.3">102 x 152</text>
<text x="141.1" y="151">(mm)</text>
<text x="155" y="155.3">102</text>
<text x="156.6" y="151.5">A</text>
<text x="163" y="155.3">152</text>
<text x="164.5" y="151.5">B</text>
<text x="171.9" y="155.3">26</text>
<text x="172.4" y="151.6">C</text>
<text x="178.6" y="155.3">100D</text>
<text x="180.3" y="151.5">D</text>
<text x="187.8" y="155.3">13</text>
<text x="188.5" y="151.5">E</text>
<text x="196.4" y="151.4">F</text>
<text x="196.9" y="155.3">-</text>
<text x="35.3" y="159.1">2</text>
<text x="49.5" y="159.2">8 x 6</text>
<text x="65" y="158.9">8</text>
<text x="72.7" y="159.1">6</text>
<text x="80.7" y="159.1">1</text>
<text x="87.6" y="159.2">4D</text>
<text x="95.3" y="159.3">1/2</text>
<text x="104.9" y="159.2">-</text>
<text x="127.3" y="159">2</text>
<text x="138" y="159.1">203 x 152</text>
<text x="155" y="159.1">203</text>
<text x="163" y="159.1">152</text>
<text x="171.9" y="159.1">26</text>
<text x="178.6" y="159">100D</text>
<text x="187.8" y="159.1">13</text>
<text x="196.9" y="159.1">-</text>
<text x="35.4" y="162.8">3</text>
<text x="35.4" y="166.5">4</text>
<text x="47.8" y="162.9">12 x 6</text>
<text x="47.8" y="166.5">18 x 6</text>
<text x="64" y="162.7">12</text>
<text x="64.1" y="166.6">18</text>
<text x="72.7" y="166.5">6</text>
<text x="72.7" y="162.8">6</text>
<text x="80.7" y="162.8">1</text>
<text x="80.8" y="166.5">1</text>
<text x="87.6" y="162.7">4D</text>
<text x="87.6" y="166.5">4D</text>
<text x="95.3" y="162.8">1/2</text>
<text x="95.4" y="166.5">1/2</text>
<text x="102.4" y="166.5">8-1/2</text>
<text x="104.8" y="162.7">-</text>
<text x="127.3" y="162.7">3</text>
<text x="127.3" y="166.4">4</text>
<text x="138" y="166.4">456 x 152</text>
<text x="138.2" y="162.8">305 x 152</text>
<text x="155.1" y="162.7">305</text>
<text x="155.1" y="166.5">456</text>
<text x="163" y="162.7">152</text>
<text x="163.2" y="166.5">152</text>
<text x="171.8" y="162.7">26</text>
<text x="172" y="166.5">26</text>
<text x="178.6" y="162.6">100D</text>
<text x="178.6" y="166.5">100D</text>
<text x="187.8" y="166.5">13</text>
<text x="187.9" y="162.6">13</text>
<text x="194.7" y="166.5">215</text>
<text x="196.8" y="162.7">-</text>
<text x="35.3" y="173.9">6</text>
<text x="35.4" y="170.1">5</text>
<text x="47.8" y="170.1">21 x 6</text>
<text x="47.8" y="174">24 x 6</text>
<text x="64" y="173.8">24</text>
<text x="64.1" y="170.2">21</text>
<text x="72.7" y="170.2">6</text>
<text x="72.7" y="173.8">6</text>
<text x="80.7" y="173.9">1</text>
<text x="80.8" y="170.2">1</text>
<text x="87.6" y="170.1">4D</text>
<text x="87.6" y="173.7">4D</text>
<text x="95.3" y="173.7">1/2</text>
<text x="95.4" y="170.1">1/2</text>
<text x="102" y="173.8">11-1/2</text>
<text x="103.6" y="170.1">10</text>
<text x="127.3" y="173.8">6</text>
<text x="127.3" y="170">5</text>
<text x="138" y="170.1">534 x 152</text>
<text x="138.1" y="173.7">610 x 152</text>
<text x="155.1" y="170">534</text>
<text x="155.1" y="173.7">610</text>
<text x="163.1" y="170.1">152</text>
<text x="163.1" y="173.7">152</text>
<text x="171.9" y="173.8">26</text>
<text x="172" y="170.1">26</text>
<text x="178.6" y="173.7">100D</text>
<text x="178.7" y="170">100D</text>
<text x="187.7" y="173.7">13</text>
<text x="187.8" y="170">13</text>
<text x="194.7" y="173.7">292</text>
<text x="194.8" y="169.9">254</text>
<text x="35.4" y="177.6">7</text>
<text x="47.8" y="177.6">30 x 6</text>
<text x="64.1" y="177.6">30</text>
<text x="72.8" y="177.6">6</text>
<text x="80.6" y="177.6">1</text>
<text x="87.6" y="177.5">4D</text>
<text x="95.3" y="177.6">1/2</text>
<text x="102" y="177.6">14-1/2</text>
<text x="127.3" y="177.5">7</text>
<text x="137.9" y="177.6">762 x 152</text>
<text x="155.2" y="177.7">762</text>
<text x="163.1" y="177.5">152</text>
<text x="171.9" y="177.6">26</text>
<text x="178.6" y="177.6">100D</text>
<text x="187.8" y="177.5">13</text>
<text x="194.7" y="177.6">368</text>
<text x="35.4" y="181.4">1</text>
<text x="35.4" y="185.1">2</text>
<text x="49.5" y="181.5">3 x 5</text>
<text x="49.6" y="185.2">6 x 5</text>
<text x="64.9" y="181.5">3</text>
<text x="65" y="185">6</text>
<text x="72.7" y="181.5">5</text>
<text x="72.8" y="185.1">5</text>
<text x="80.7" y="181.5">1</text>
<text x="80.7" y="185.2">1</text>
<text x="87.6" y="181.5">3D</text>
<text x="87.6" y="185.2">3D</text>
<text x="95.2" y="181.5">1/2</text>
<text x="95.2" y="185.1">1/2</text>
<text x="104.8" y="185.2">-</text>
<text x="104.9" y="181.5">-</text>
<text x="127.3" y="181.4">1</text>
<text x="127.3" y="185">2</text>
<text x="138" y="185.2">152 x 127</text>
<text x="139.7" y="181.5">76 x 127</text>
<text x="155.2" y="185.1">152</text>
<text x="156" y="181.4">76</text>
<text x="163" y="181.4">127</text>
<text x="163.1" y="185.2">127</text>
<text x="171.9" y="181.4">26</text>
<text x="172" y="185.2">26</text>
<text x="178.7" y="181.4">75D</text>
<text x="178.7" y="185.1">75D</text>
<text x="187.8" y="185.2">13</text>
<text x="187.9" y="181.4">13</text>
<text x="196.8" y="185.1">-</text>
<text x="196.9" y="181.4">-</text>
<text x="35.4" y="188.8">3</text>
<text x="49.5" y="188.8">8 x 5</text>
<text x="64.9" y="188.7">8</text>
<text x="72.9" y="188.7">5</text>
<text x="80.7" y="188.7">1</text>
<text x="87.6" y="188.7">3D</text>
<text x="95.4" y="188.8">1/2</text>
<text x="104.9" y="188.8">-</text>
<text x="127.3" y="188.8">3</text>
<text x="138" y="188.7">203 x 127</text>
<text x="155.2" y="188.7">203</text>
<text x="163" y="188.6">127</text>
<text x="171.9" y="188.6">26</text>
<text x="178.7" y="188.6">75D</text>
<text x="187.8" y="188.7">13</text>
<text x="196.9" y="188.7">-</text>
<text x="35.4" y="192.7">4</text>
<text x="35.4" y="196.2">5</text>
<text x="47.8" y="196.3">15 x 5</text>
<text x="47.8" y="192.6">12 x 5</text>
<text x="64" y="192.6">12</text>
<text x="64" y="196.3">15</text>
<text x="72.8" y="192.7">5</text>
<text x="72.8" y="196.3">5</text>
<text x="80.6" y="192.6">1</text>
<text x="80.6" y="196.3">1</text>
<text x="87.6" y="192.6">3D</text>
<text x="87.6" y="196.3">3D</text>
<text x="95.4" y="192.6">1/2</text>
<text x="95.4" y="196.3">1/2</text>
<text x="102.2" y="192.6">5-1/2</text>
<text x="104.6" y="196.2">7</text>
<text x="127.3" y="196.2">5</text>
<text x="127.3" y="192.6">4</text>
<text x="138" y="196.2">382 x 127</text>
<text x="138" y="192.5">306 x 127</text>
<text x="155.2" y="196.3">382</text>
<text x="155.2" y="192.5">306</text>
<text x="163.1" y="196.2">127</text>
<text x="163.1" y="192.6">127</text>
<text x="171.8" y="196.2">26</text>
<text x="171.8" y="192.6">26</text>
<text x="178.7" y="196.2">75D</text>
<text x="178.7" y="192.6">75D</text>
<text x="187.8" y="196.2">13</text>
<text x="187.8" y="192.6">13</text>
<text x="194.8" y="196.1">178</text>
<text x="195.1" y="192.5">140</text>
<text x="35.4" y="199.8">6</text>
<text x="35.4" y="203.5">7</text>
<text x="47.7" y="199.8">18 x 5</text>
<text x="47.8" y="203.5">21 x 5</text>
<text x="64.1" y="199.8">18</text>
<text x="64.1" y="203.5">21</text>
<text x="72.8" y="199.8">5</text>
<text x="72.8" y="203.5">5</text>
<text x="80.6" y="199.8">1</text>
<text x="80.6" y="203.5">1</text>
<text x="87.6" y="203.5">3D</text>
<text x="87.7" y="199.8">3D</text>
<text x="95.3" y="199.8">1/2</text>
<text x="95.4" y="203.5">1/2</text>
<text x="102.7" y="199.8">8-1/2</text>
<text x="103.6" y="203.5">10</text>
<text x="127.3" y="199.7">6</text>
<text x="127.3" y="203.5">7</text>
<text x="137.9" y="203.6">534 x 127</text>
<text x="138" y="199.9">458 x 127</text>
<text x="155.1" y="203.6">534</text>
<text x="155.2" y="199.9">458</text>
<text x="163" y="203.5">127</text>
<text x="163.1" y="199.9">127</text>
<text x="171.9" y="199.9">26</text>
<text x="171.9" y="203.6">26</text>
<text x="178.7" y="199.9">75D</text>
<text x="178.7" y="203.5">75D</text>
<text x="187.7" y="199.9">13</text>
<text x="187.9" y="203.5">13</text>
<text x="195.4" y="199.8">216</text>
<text x="195.4" y="203.5">254</text>
<text x="35.4" y="207.3">1</text>
<text x="49.5" y="207.3">2 x 4</text>
<text x="64.9" y="207.3">2</text>
<text x="72.8" y="207.3">4</text>
<text x="80.6" y="207.4">1</text>
<text x="87.6" y="207.3">2C</text>
<text x="95.4" y="207.3">1/2</text>
<text x="104.8" y="207.3">-</text>
<text x="127.3" y="207.3">1</text>
<text x="139.8" y="207.3">51 x 102</text>
<text x="156" y="207.3">51</text>
<text x="163.1" y="207.3">102</text>
<text x="171.9" y="207.4">26</text>
<text x="178.7" y="207.3">50C</text>
<text x="187.9" y="207.3">13</text>
<text x="196.8" y="207.3">-</text>
<text x="35.4" y="211.1">2</text>
<text x="35.4" y="214.8">3</text>
<text x="49.5" y="211">3 x 4</text>
<text x="49.5" y="214.8">5 x 4</text>
<text x="64.9" y="211.1">3</text>
<text x="64.9" y="214.8">5</text>
<text x="72.8" y="211">4</text>
<text x="72.8" y="214.9">4</text>
<text x="80.6" y="211.1">1</text>
<text x="80.7" y="215">1</text>
<text x="87.5" y="214.8">2C</text>
<text x="87.6" y="211">2C</text>
<text x="95.2" y="214.9">1/2</text>
<text x="95.3" y="211.1">1/2</text>
<text x="104.9" y="211">-</text>
<text x="104.9" y="214.8">-</text>
<text x="127.3" y="211">2</text>
<text x="127.3" y="214.8">3</text>
<text x="138.1" y="214.8">127 x 102</text>
<text x="139.8" y="211">76 x 102</text>
<text x="155.2" y="214.7">127</text>
<text x="156" y="211">76</text>
<text x="163" y="214.6">102</text>
<text x="163.1" y="211">102</text>
<text x="171.8" y="214.8">26</text>
<text x="171.8" y="211">26</text>
<text x="178.7" y="214.8">50C</text>
<text x="178.7" y="211.1">50C</text>
<text x="187.8" y="214.6">13</text>
<text x="187.8" y="211.1">13</text>
<text x="196.8" y="214.7">-</text>
<text x="196.8" y="211">-</text>
<text x="35.4" y="218.4">4</text>
<text x="49.5" y="218.4">7 x 4</text>
<text x="64.9" y="218.4">7</text>
<text x="72.8" y="218.4">4</text>
<text x="80.7" y="218.4">1</text>
<text x="87.6" y="218.4">2C</text>
<text x="95.4" y="218.4">1/2</text>
<text x="104.6" y="218.4">3</text>
<text x="127.3" y="218.4">4</text>
<text x="138.1" y="218.4">178 x 102</text>
<text x="155.2" y="218.4">178</text>
<text x="163" y="218.4">102</text>
<text x="171.9" y="218.4">26</text>
<text x="178.8" y="218.4">50C</text>
<text x="187.8" y="218.5">13</text>
<text x="195.8" y="218.4">76</text>
<text x="35.4" y="222.2">5</text>
<text x="35.4" y="225.9">6</text>
<text x="47.8" y="225.9">10 x 4</text>
<text x="49.5" y="222.2">9 x 4</text>
<text x="64" y="225.9">10</text>
<text x="64.9" y="222.2">9</text>
<text x="72.8" y="222.2">4</text>
<text x="72.8" y="225.9">4</text>
<text x="80.6" y="225.8">1</text>
<text x="80.7" y="222.2">1</text>
<text x="87.6" y="225.8">2C</text>
<text x="87.6" y="222.1">2C</text>
<text x="95.3" y="225.9">1/2</text>
<text x="95.3" y="222.1">1/2</text>
<text x="102.1" y="225.8">4-1/2</text>
<text x="104.6" y="222.2">4</text>
<text x="127.3" y="222.2">5</text>
<text x="127.3" y="225.8">6</text>
<text x="138" y="222.2">230 x 102</text>
<text x="138" y="225.9">254 x 102</text>
<text x="155.1" y="222.2">230</text>
<text x="155.2" y="225.9">254</text>
<text x="163" y="222.2">102</text>
<text x="163.1" y="225.9">102</text>
<text x="171.8" y="222.2">26</text>
<text x="171.9" y="225.9">26</text>
<text x="178.7" y="222.2">50C</text>
<text x="178.7" y="225.8">50C</text>
<text x="187.8" y="222.1">13</text>
<text x="187.8" y="225.8">13</text>
<text x="194.8" y="222.2">102</text>
<text x="195.5" y="225.8">114</text>
<text x="35.4" y="229.4">7</text>
<text x="47.8" y="229.4">12 x 4</text>
<text x="64" y="229.4">12</text>
<text x="72.7" y="229.3">4</text>
<text x="80.7" y="229.3">1</text>
<text x="87.5" y="229.3">2C</text>
<text x="95.4" y="229.3">1/2</text>
<text x="102.2" y="229.4">5-1/2</text>
<text x="127.3" y="229.3">7</text>
<text x="138" y="229.4">306 x 102</text>
<text x="155.2" y="229.4">306</text>
<text x="163.1" y="229.4">102</text>
<text x="171.9" y="229.3">26</text>
<text x="178.6" y="229.4">50C</text>
<text x="187.8" y="229.4">13</text>
<text x="195.3" y="229.3">140</text>
</g>
<g font-size="2.8">
<text x="69.5" y="14">STATE OF CALIFORNIA - DEPARTMENT OF TRANSPORTATION</text>
<text x="54.9" y="248.6">- THE POLICY FOR INTENDED USAGE OF THIS SIGN IS SHOWN ON REVERSE SIDE -</text>
</g>
<g font-size="2.1">
<text x="37.5" y="264.8">CHIEF, OFFICE OF SIGNS AND DELINEATION</text>
<text x="114.6" y="264.8">DATE</text>
<text x="147.1" y="264.8">REVISION</text>
<text x="181.9" y="264.8">REVISION</text>
</g>
</svg>
